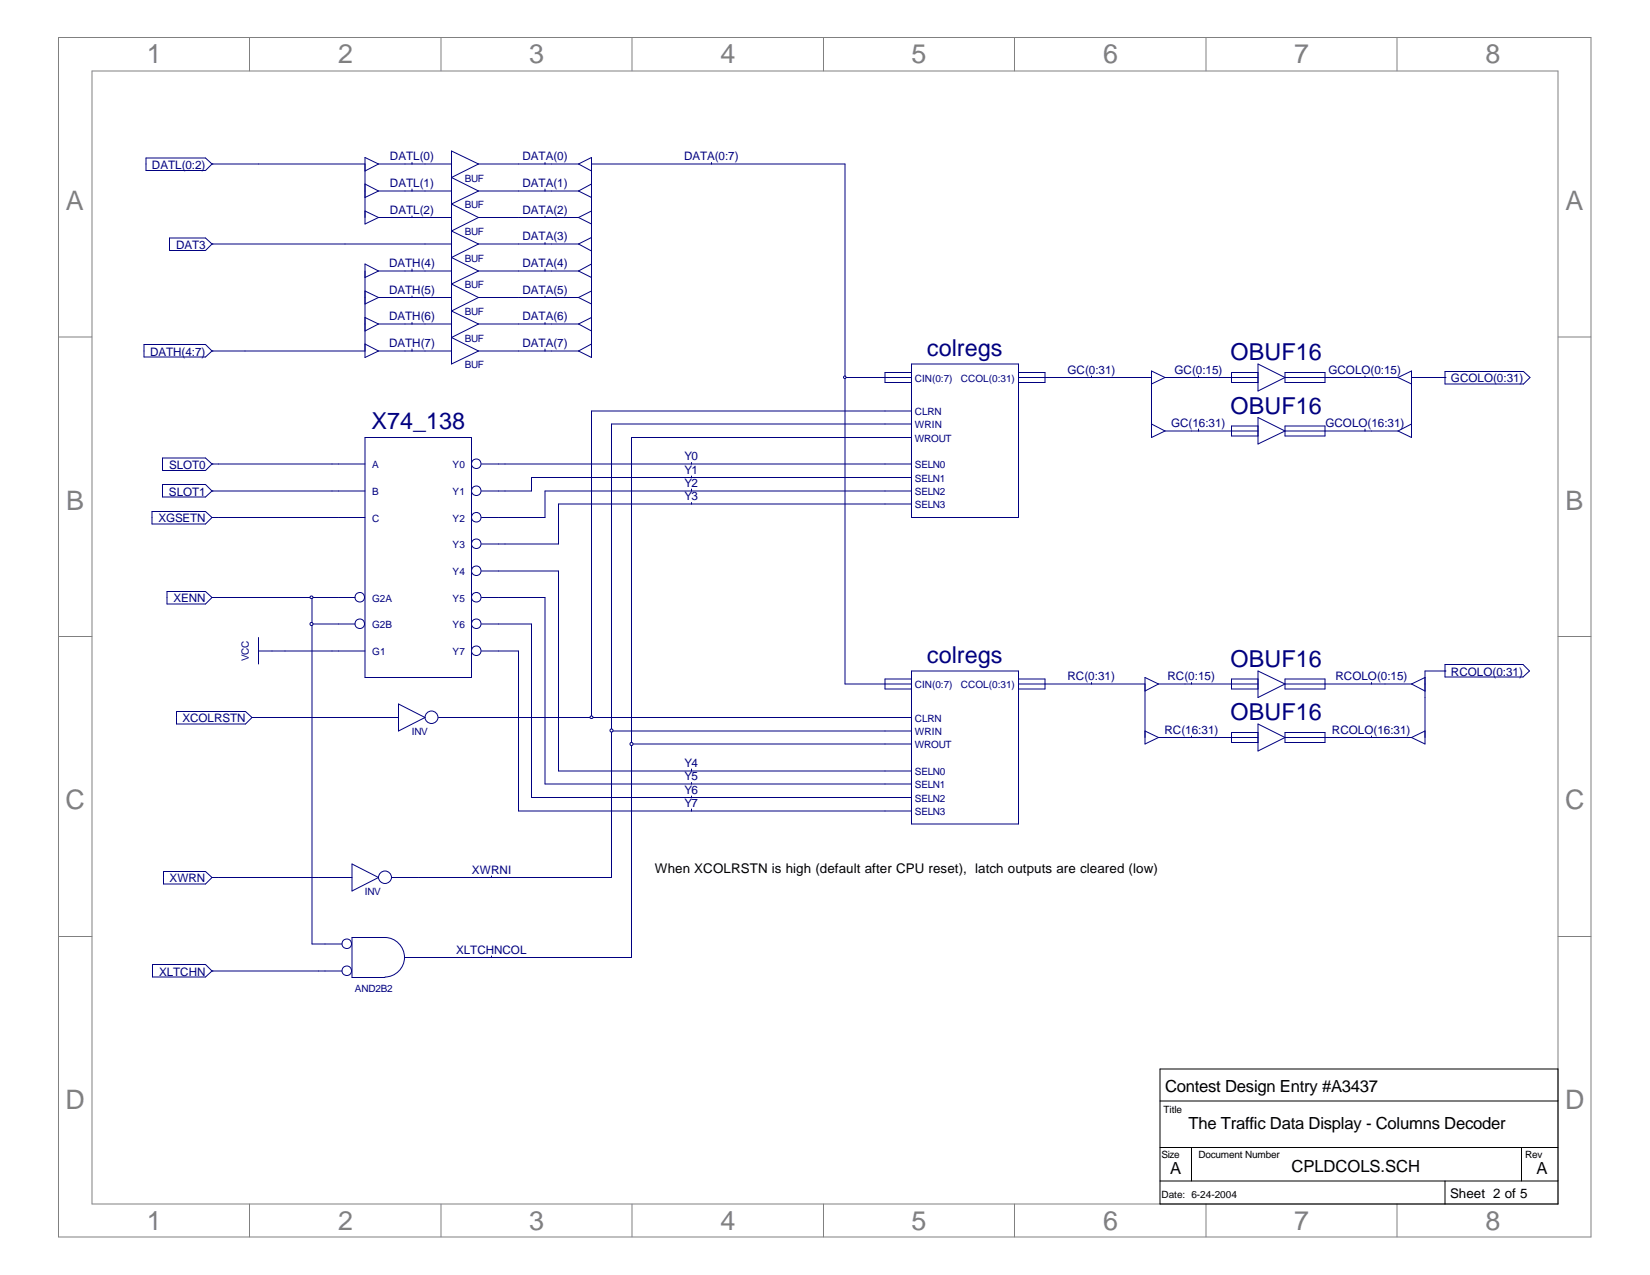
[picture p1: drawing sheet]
<svg xmlns="http://www.w3.org/2000/svg" width="279mm" height="216mm" viewBox="0 0 279 216" stroke-linecap="round" stroke-linejoin="round" font-family="sans-serif">
<g fill="none" stroke="#808080" stroke-width=".17">
<path d="M9.9 6.3h259.5v203.2h-259.5zM15.6 12h248.2v191.9h-248.2zM42.2 6.3v5.7M74.7 6.3v5.7M107 6.3v5.7M139.4 6.3v5.7M171.8 6.3v5.7M204.2 6.3v5.7M236.6 6.3v5.7M9.9 57.1h5.7M263.8 57.1h5.6M9.9 107.8h5.7"/>
<path d="M263.8 107.8h5.6M9.9 158.6h5.7M263.8 158.6h5.6M42.2 203.9v5.6M74.7 203.9v5.6M107 203.9v5.6M139.4 203.9v5.6M171.8 203.9v5.6M204.2 203.9v5.6M236.6 203.9v5.6"/>
</g>
<path d="M35.9 27.8h25.9v9M35.9 41.3h36.1M61.8 45.9v13.5h-25.9M35.9 78.6h21.4M35.9 83.1h21.4M35.9 87.6h21.4M35.9 101.2h21.4M52.8 101.2v58.7h2.2M52.8 105.7h4.5M35.9 148.6h19.1" fill="none" stroke="#000080" stroke-width=".17"/>
<g fill="#fff" stroke="#000080" stroke-width=".17">
<circle cx="52.7" cy="101.2" r=".25"/>
<circle cx="52.7" cy="105.7" r=".26"/>
</g>
<g fill="none" stroke="#000080" stroke-width=".17">
<path d="M68.6 27.8h3.4M68.6 32.3h3.4M68.6 36.8h3.4M69.8 27.5v.3M69.8 32v.3M69.8 36.6v.2M87.8 27.8h5.6M87.8 32.3h5.6M87.8 36.8h5.6M92.3 27.5v.3M92.3 32v.3M92.3 36.6v.2"/>
<path d="M120.5 27.5v.3M68.6 45.9h3.4M68.6 50.4h3.4M68.6 59.4h3.4M68.6 54.9h3.4M69.8 45.6v.3M69.8 50.1v.3M69.8 54.6v.3M69.8 59.1v.3M87.8 45.9h5.6M87.8 50.4h5.6M87.8 59.4h5.6"/>
<path d="M87.8 54.9h5.6M87.8 41.3h5.6M92.3 41.1v.2M92.3 45.6v.3M92.3 50.1v.3M92.3 54.6v.3M92.3 59.1v.3M100.2 59.4v-31.6h42.9v88h6.8M84.4 78.6h65.5M117.1 78.3v.3M143.1 63.9h6.8M84.4 96.7h10.2v33.9h55.3"/>
<path d="M117.1 80.6v.3M117.1 82.8v.3M117.1 85.1v.2M149.9 80.9h-59.9v2.2h-5.6M149.9 83.1h-57.6v4.5h-7.9M149.9 85.3h-55.3v6.8h-10.2M48.3 110.2h9M84.4 110.2h3.4v27.1h62.1M84.4 105.7h5.6v29.3h59.9M84.4 101.2h7.9v31.6h57.6M117.1 130.2v.4M117.1 132.5v.3"/>
<path d="M117.1 134.8v.2M117.1 137v.3"/>
</g>
<path d="M142.9 63.8l.3-.1v.3h-.3z" fill-rule="evenodd" fill="#fff" stroke="#000080" stroke-width=".17"/>
<path d="M149.9 71.8h-46.4v76.8h-32.6M103.5 123.8h46.4M83.2 148.3v.3" fill="none" stroke="#000080" stroke-width=".17"/>
<circle cx="103.5" cy="123.7" r=".26" fill="#fff" stroke="#000080" stroke-width=".17"/>
<path d="M149.9 74.1h-43v88h-33.7M106.9 126h43M35.9 164.4h19.1M83.2 161.9v.2" fill="none" stroke="#000080" stroke-width=".17"/>
<circle cx="106.9" cy="126" r=".26" fill="#fff" stroke="#000080" stroke-width=".17"/>
<g fill="none" stroke="#000080" stroke-width=".17">
<path d="M24.7 26.8h10.1l1.1 1-1.1 1.1h-10.1zM35.9 27.8h.1M61.8 26.7l2.3 1.1-2.3 1.2zM61.8 31.2l2.3 1.1-2.3 1.1zM61.8 35.7l2.3 1.1-2.3 1.1zM64.1 27.8h4.5M64.1 32.3h4.5M64.1 36.8h4.5M72 27.8h4.5M72 32.3h4.5M72 36.8h4.5M81 27.8h6.8"/>
<path d="M81 32.3h6.8M81 36.8h6.8M81 27.8l-4.5-2.2v36l4.5-2.2M81 27.8l-4.5 2.3 4.5 2.2M81 32.3l-4.5 2.2 4.5 2.3M81 36.8l-4.5 2.3 4.5 2.2M93.4 27.8h4.6M93.4 32.3h4.6M93.4 36.8h4.6M98 27.8l2.2-1.1v2.3zM98 32.3l2.2-1.1v2.2zM98 36.8l2.2-1.1v2.2z"/>
<path d="M24.4 58.3h10.4l1.1 1.1-1.1 1.1h-10.4zM28.7 40.3h6.1l1.1 1-1.1 1.1h-6.1zM35.9 41.3h.1M35.9 59.4h.1M61.8 44.7l2.3 1.2-2.3 1.1zM61.8 49.3l2.3 1.1-2.3 1.1zM61.8 53.8l2.3 1.1-2.3 1.1zM61.8 58.3l2.3 1.1-2.3 1.1zM64.1 45.9h4.5M64.1 50.4h4.5M64.1 54.9h4.5M64.1 59.4h4.5"/>
<path d="M72 45.9h4.5M72 50.4h4.5M72 54.9h4.5M72 59.4h4.5M72 41.3h4.5M81 45.9h6.8M81 50.4h6.8M81 54.9h6.8M81 59.4h6.8M81 41.3h6.8M81 41.3l-4.5 2.3 4.5 2.3M81 45.9l-4.5 2.2 4.5 2.3"/>
<path d="M81 50.4l-4.5 2.3 4.5 2.2M81 54.9l-4.5 2.3 4.5 2.2M93.4 45.9h4.6M93.4 50.4h4.6M93.4 54.9h4.6M93.4 59.4h4.6M93.4 41.3h4.6M98 41.3l2.2-1.1v2.3zM98 45.9l2.2-1.2v2.3zM98 50.4l2.2-1.1v2.2zM98 54.9l2.2-1.1v2.2zM98 59.4l2.2-1.1v2.2z"/>
<path d="M27.5 77.6h7.3l1.1 1-1.1 1.1h-7.3zM35.9 78.6h.1M57.3 78.6h4.5M61.8 74.1h18v40.6h-18zM81.5 78.6h2.9M149.9 63.9h4.4M149.9 74.1h4.4M149.9 78.6h4.4M149.9 71.8h4.4M154.3 69.6h-54.1v51.9M154.3 61.6h18.2v26h-18.2zM154.3 63.1h-4.4v1.7h4.4"/>
<path d="M172.5 63.9h22.5M172.5 63.1h4.5v1.7h-4.5M184.8 63.7v.2M195 71.8l2.3 1.2M197.3 63.9h15.7M197.3 63.9l-2.3-1.1v11.3l2.3-1.1M197.3 73h15.7M197.3 63.9l-2.3 1.1M202.9 63.7v.2M202.9 72.6v.4M213 63.1h-4.5v1.7h4.5M213 61.6l4.6 2.3-4.6 2.3z"/>
<path d="M213 70.7l4.6 2.3-4.6 2.2zM213 72.1h-4.5v1.7h4.5M217.6 63.9h19.1M217.6 73h19.1M217.6 63.1h6.8v1.7h-6.8zM217.6 72.1h6.8v1.7h-6.8zM231.1 63.7v.2M231.1 72.6v.4M236.7 63.9l2.3-1.1v11.3l-2.3-1.1M236.7 63.9l2.3 1.1M239 63.9h5.7M239 71.8l-2.3 1.2"/>
<path d="M244.7 63.9h.1M244.7 62.9h13.3l1.1 1-1.1 1.1h-13.3zM25.7 86.6h9.1l1.1 1-1.1 1.1h-9.1zM35.9 87.6h.1M57.3 87.6h4.5M57.3 83.1h4.5M81.5 96.7h2.9M81.5 92.1h2.9M81.5 87.6h2.9M81.5 83.1h2.9M149.9 83.1h4.4M149.9 85.3h4.4"/>
<path d="M149.9 80.9h4.4M28.3 100.2h6.5l1.1 1-1.1 1.1h-6.5zM35.9 101.2h.1M43.8 110.2h4.5M43.8 107.9v4.5M57.3 110.2h4.5M57.3 105.7h2.8M57.3 101.2h2.8M67.5 119.2l4.5 2.3-4.5 2.3zM81.5 110.2h2.9M81.5 105.7h2.9M81.5 101.2h2.9"/>
<path d="M149.9 115.8h4.4M154.3 113.6h18.2v25.9h-18.2zM154.3 115h-4.4v1.7h4.4M172.5 115.8h21.4M172.5 115h4.5v1.7h-4.5M184.8 115.6v.2M196.2 115.8h16.8M196.2 115.8l-2.3-1.1v11.3l2.3-1.1M196.2 115.8l-2.3 1.2M201.8 115.6v.2M213 115h-4.5v1.7h4.5M213 113.6l4.6 2.2-4.6 2.3z"/>
<path d="M217.6 115.8h21.4M217.6 115h6.8v1.7h-6.8zM232.2 115.6v.2M239 115.8l2.3 1.2M241.3 114.7l-2.3 1.1M244.7 113.6h.1M244.7 113.6h-3.4v12.4l-2.3-1.1M244.7 112.5h13.2l1.1 1.1-1.1 1h-13.2zM42.7 121.5h24.8M74.3 121.5h80M149.9 123.8h4.4M149.9 135h4.4"/>
<path d="M149.9 130.6h4.4M149.9 137.3h4.4M149.9 132.8h4.4M149.9 126h4.4M193.9 123.8l2.3 1.1M196.2 124.9h16.8M201.8 124.6v.3M213 122.6l4.6 2.3-4.6 2.3zM213 124h-4.5v1.7h4.5M217.6 124.9h21.4M217.6 124h6.8v1.7h-6.8zM232.2 124.6v.3"/>
<path d="M241.3 123.8l-2.3 1.1M27.7 147.6h7.1l1.1 1-1.1 1.1h-7.1zM35.9 148.6h.1M55 148.6h4.6M55 159.9h2.9M59.6 146.3l4.5 2.3-4.5 2.3zM66.4 148.6h4.5M25.8 163.3h9l1.1 1.1-1.1 1h-9zM35.9 164.4h.1M55 164.4h2.9M65.2 165.4a3.3 3.3 0 0 0 3.3-3.3 3.3 3.3 0 0 0-3.3-3.3h-5.6v6.7h5.6M68.6 162.1h4.6"/>
<circle cx="80.6" cy="78.5" r=".81"/>
<circle cx="80.6" cy="87.6" r=".81"/>
<circle cx="80.6" cy="83.1" r=".81"/>
<circle cx="80.6" cy="92.1" r=".81"/>
<circle cx="80.6" cy="96.7" r=".81"/>
<circle cx="60.9" cy="105.6" r=".81"/>
<circle cx="60.9" cy="101.1" r=".81"/>
<circle cx="80.6" cy="110.2" r=".81"/>
<circle cx="80.6" cy="105.6" r=".81"/>
<circle cx="80.6" cy="101.1" r=".81"/>
<circle cx="73.1" cy="121.5" r="1.07"/>
<circle cx="58.7" cy="159.8" r=".81"/>
<circle cx="65.2" cy="148.6" r="1.07"/>
<circle cx="58.7" cy="164.4" r=".81"/>
</g>
<circle cx="100.2" cy="121.5" r=".25" fill="#fff" stroke="#000080" stroke-width=".17"/>
<path d="M27.5 82h7.3l1.1 1.1-1.1 1.1h-7.3zM35.9 83.1h.1M29.9 120.5h11.7l1.1 1-1.1 1.1h-11.7zM42.7 121.5h.1" fill="none" stroke="#000080" stroke-width=".17"/>
<path d="M196.4 181h67.4v22.9h-67.4zM196.4 186.4h67.4M196.4 194.3h67.4M196.4 200h67.4M201.8 194.3v5.7M244.7 200v3.9M257.6 194.3v5.7" fill="none" stroke="#000" stroke-width=".17"/>
<g font-size="4.5" fill="#808080">
<text x="24.9" y="10.7">1</text>
<text x="57.2" y="10.7">2</text>
<text x="89.6" y="10.7">3</text>
<text x="122" y="10.7">4</text>
<text x="154.3" y="10.7">5</text>
<text x="186.8" y="10.7">6</text>
<text x="219.1" y="10.7">7</text>
<text x="251.5" y="10.7">8</text>
<text x="11.2" y="35.6">A</text>
<text x="265.1" y="35.6">A</text>
<text x="11.2" y="86.3">B</text>
<text x="265.1" y="86.3">B</text>
<text x="11.1" y="137">C</text>
<text x="265" y="137">C</text>
<text x="11.1" y="187.7">D</text>
<text x="265" y="187.7">D</text>
<text x="24.9" y="208.2">1</text>
<text x="57.2" y="208.2">2</text>
<text x="89.6" y="208.2">3</text>
<text x="122" y="208.2">4</text>
<text x="154.3" y="208.2">5</text>
<text x="186.8" y="208.2">6</text>
<text x="219.1" y="208.2">7</text>
<text x="251.5" y="208.2">8</text>
</g>
<g font-size="4" fill="#000080">
<text x="157" y="60.3">colregs</text>
<text x="208.4" y="61">OBUF16</text>
<text x="208.4" y="70">OBUF16</text>
<text x="62.9" y="72.6">X74_138</text>
<text x="157" y="112.2">colregs</text>
<text x="208.4" y="112.9">OBUF16</text>
<text x="208.4" y="121.9">OBUF16</text>
</g>
<g font-size="2.8">
<text x="197.3" y="184.9">Contest Design Entry #A3437</text>
<text x="201.3" y="191.2">The Traffic Data Display - Columns Decoder</text>
<text x="198.1" y="198.8">A</text>
<text x="218.7" y="198.5">CPLDCOLS.SCH</text>
<text x="260.2" y="198.8">A</text>
</g>
<g font-size="2.3">
<text x="110.9" y="147.7">When XCOLRSTN is high (default after CPU reset), latch outputs are cleared (low)</text>
<text x="245.5" y="202.8">Sheet 2 of 5</text>
</g>
<g font-size="2" fill="#000080">
<text x="25.7" y="28.6">DATL(0:2)</text>
<text x="66" y="27.1">DATL(0)</text>
<text x="88.5" y="27.1">DATA(0)</text>
<text x="115.8" y="27.1">DATA(0:7)</text>
<text x="66" y="31.6">DATL(1)</text>
<text x="88.5" y="31.6">DATA(1)</text>
<text x="66" y="36.2">DATL(2)</text>
<text x="88.5" y="36.2">DATA(2)</text>
<text x="88.5" y="40.6">DATA(3)</text>
<text x="29.8" y="42.2">DAT3</text>
<text x="65.9" y="45.1">DATH(4)</text>
<text x="88.5" y="45.1">DATA(4)</text>
<text x="65.9" y="49.7">DATH(5)</text>
<text x="88.5" y="49.7">DATA(5)</text>
<text x="65.9" y="58.7">DATH(7)</text>
<text x="65.9" y="54.2">DATH(6)</text>
<text x="88.5" y="54.2">DATA(6)</text>
<text x="88.5" y="58.7">DATA(7)</text>
<text x="25.4" y="60.2">DATH(4:7)</text>
<text x="180.8" y="63.2">GC(0:31)</text>
<text x="198.9" y="63.2">GC(0:15)</text>
<text x="225" y="63.2">GCOLO(0:15)</text>
<text x="245.7" y="64.7">GCOLO(0:31)</text>
<text x="115.9" y="77.9">Y0</text>
<text x="198.3" y="72.2">GC(16:31)</text>
<text x="224.5" y="72.2">GCOLO(16:31)</text>
<text x="28.6" y="83.9">SLOT1</text>
<text x="28.6" y="79.4">SLOT0</text>
<text x="115.9" y="80.2">Y1</text>
<text x="115.9" y="82.4">Y2</text>
<text x="26.8" y="88.4">XGSETN</text>
<text x="115.9" y="84.7">Y3</text>
<text x="29.4" y="101.9">XENN</text>
<text x="180.8" y="115.1">RC(0:31)</text>
<text x="197.7" y="115.1">RC(0:15)</text>
<text x="226.1" y="115.1">RCOLO(0:15)</text>
<text x="245.7" y="114.4">RCOLO(0:31)</text>
<text x="30.9" y="122.3">XCOLRSTN</text>
<text x="197.2" y="124.2">RC(16:31)</text>
<text x="225.6" y="124.2">RCOLO(16:31)</text>
<text x="115.9" y="129.8">Y4</text>
<text x="115.9" y="132.1">Y5</text>
<text x="115.9" y="134.4">Y6</text>
<text x="115.9" y="136.6">Y7</text>
<text x="28.7" y="149.4">XWRN</text>
<text x="79.9" y="147.9">XWRNI</text>
<text x="77.2" y="161.5">XLTCHNCOL</text>
<text x="26.9" y="165.2">XLTCHN</text>
</g>
<g font-size="1.7" fill="#000080">
<text x="78.7" y="30.7">BUF</text>
<text x="78.7" y="35.2">BUF</text>
<text x="78.7" y="39.7">BUF</text>
<text x="78.7" y="44.3">BUF</text>
<text x="78.7" y="48.8">BUF</text>
<text x="78.7" y="53.3">BUF</text>
<text x="78.7" y="57.8">BUF</text>
<text x="78.7" y="62.3">BUF</text>
<text x="154.9" y="64.6">CIN(0:7)</text>
<text x="162.7" y="64.6">CCOL(0:31)</text>
<text x="154.9" y="70.2">CLRN</text>
<text x="154.9" y="72.5">WRIN</text>
<text x="154.9" y="74.8">WROUT</text>
<text x="63" y="83.7">B</text>
<text x="63" y="79.2">A</text>
<text x="76.6" y="83.7">Y1</text>
<text x="76.6" y="79.2">Y0</text>
<text x="154.9" y="83.7">SELN2</text>
<text x="154.9" y="79.2">SELN0</text>
<text x="154.9" y="81.5">SELN1</text>
<text x="63" y="88.3">C</text>
<text x="76.6" y="88.3">Y2</text>
<text x="154.9" y="86">SELN3</text>
<text x="76.6" y="92.8">Y3</text>
<text x="63" y="101.9">G2A</text>
<text x="76.6" y="101.9">Y5</text>
<text x="76.6" y="97.3">Y4</text>
<text x="63" y="106.3">G2B</text>
<text x="76.6" y="106.3">Y6</text>
<text x="42.2" y="111.9" transform="rotate(-90 42.2 111.9)">VCC</text>
<text x="63" y="110.8">G1</text>
<text x="76.6" y="110.8">Y7</text>
<text x="154.9" y="116.5">CIN(0:7)</text>
<text x="162.7" y="116.5">CCOL(0:31)</text>
<text x="69.8" y="124.4">INV</text>
<text x="154.9" y="124.4">WRIN</text>
<text x="154.9" y="122.2">CLRN</text>
<text x="154.9" y="131.1">SELN0</text>
<text x="154.9" y="126.7">WROUT</text>
<text x="154.9" y="135.7">SELN2</text>
<text x="154.9" y="137.9">SELN3</text>
<text x="154.9" y="133.4">SELN1</text>
<text x="61.8" y="151.5">INV</text>
<text x="60.1" y="167.9">AND2B2</text>
</g>
<g font-size="1.7">
<text x="197" y="188.5">Title</text>
<text x="196.7" y="196.1">Size</text>
<text x="202.9" y="196.1">Document Number</text>
<text x="258.2" y="196.1">Rev</text>
<text x="196.7" y="202.9">Date: 6-24-2004</text>
</g>
</svg>
